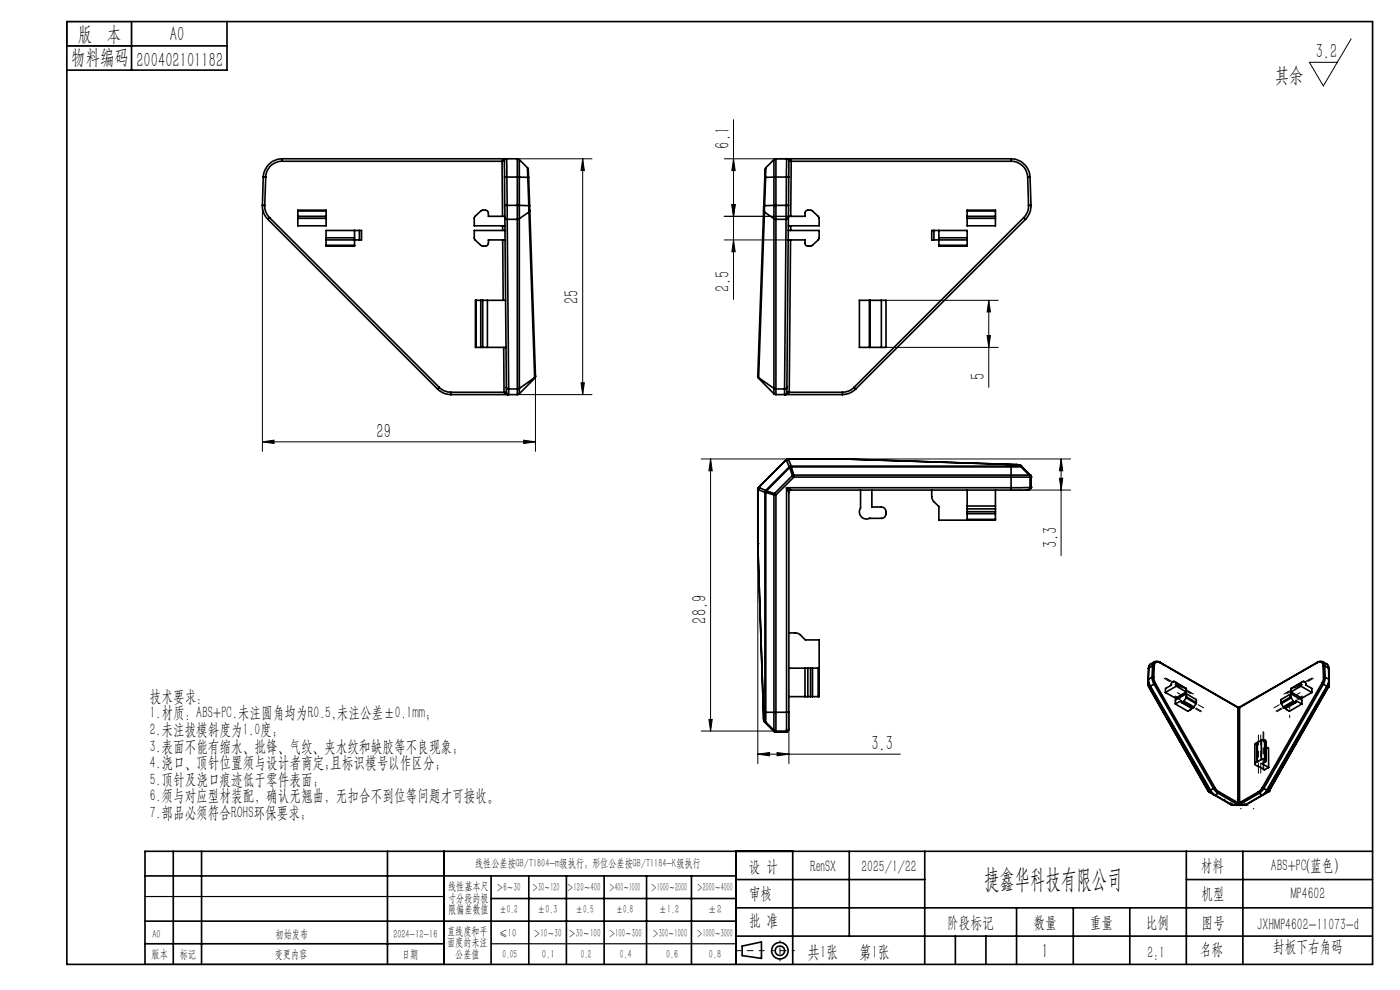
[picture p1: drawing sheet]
<svg xmlns="http://www.w3.org/2000/svg" width="297mm" height="210mm" viewBox="0 0 297 210" stroke-linecap="round" stroke-linejoin="round" font-family="sans-serif">
<g fill="none" stroke="#000" stroke-width=".35">
<path d="M14.2 4.6h277v200h-277zM14.2 9.7h34M27.9 4.6v10.3M48.2 4.6v10.3h-34M55.8 37.6h.6M55.8 37.6l-.1 6M56.4 37.6l-.2 6M59.9 33.7v.5M59.9 33.7a4.1 4.1 0 0 0-4.1 3.9M59.9 34.2a3.4 3.4 0 0 0-3.5 3.4M59.9 33.7h49.8M59.9 34.2h46.6"/>
<path d="M106.5 34.2h.5M106.5 34.2l.1 11.7M107 34.2v3.4M107 37.6h.5M107 37.6l.1 6M107.5 33.7a.49 .49 0 0 0-.5 .5M107.5 33.7v3.9M107.5 33.7h-.2a.71 .71 0 0 0-.8 .5M107.5 37.6l.1 6M107.5 37.6h2.2M109.7 37.6h.5M109.7 33.7v3.9"/>
<path d="M109.7 33.7l.5 .2M109.7 37.6v6M110.2 33.9v3.7M110.2 37.6v6M110.2 37.6h1.8M110.2 33.9l1.7 1.7M111.9 35.6l.1 2M111.9 35.6l.2 .3v1.7M112 37.6l.2 6M112.1 37.6h-.1M112.1 37.6l.3 6M162.2 37.6h.2"/>
<path d="M162.2 37.6l-.2 6M162.4 37.6l-.2 6M162.5 35.6l-.1 2M162.5 35.6l-.2 .3-.1 1.7M164.2 37.6h.4M164.2 33.9v3.7M164.2 37.6v6M164.2 37.6h-1.8M164.2 33.9l-1.7 1.7M164.6 33.7v3.9M164.6 33.7l-.4 .2M164.6 37.6h2.2"/>
<path d="M164.6 33.7h49.9M164.6 37.6v6M166.8 37.6h.5M166.8 37.6v6M166.9 33.7l-.1 3.9M166.9 33.7a.49 .49 0 0 1 .5 .5M166.9 33.7h.1a.71 .71 0 0 1 .9 .5M167.3 37.6v6M167.4 34.2l-.1 3.4M167.4 34.2h.5M167.9 34.2h46.6M167.9 34.2l-.2 11.7"/>
<path d="M214.5 34.2a3.5 3.5 0 0 1 3.5 3.4M214.5 33.7v.5M214.5 33.7a4.1 4.1 0 0 1 4 3.9M218 37.6h.5M218 37.6l.2 6M218.5 37.6l.2 6M55.7 43.6h.5M55.7 43.6a4.1 4.1 0 0 0 1.1 2.9M56.2 43.6a3.6 3.6 0 0 0 1 2.6M56.8 46.5l36 36M57.2 46.2l-.4 .3M57.2 46.2l36 36"/>
<path d="M63.2 45.9v.4M63.2 44.8v-.2h6v.2M63.2 45.9h6M63.2 46.3v1.6h6v-1.6M63.2 44.8v1.1M63.2 46.3h6M63.2 44.8h6M69.2 45.9v.4M69.2 50.4v.5M69.2 52v.2h6v-.2M69.2 50.9h7M69.2 44.8v1.1"/>
<path d="M69.2 50.9v1.1M69.2 50.4h6M69.2 52h6M75.2 50.4v1.6M75.2 48.9v1.5M76.2 48.9h.5v2h-.5M76.2 48.9h-7v1.5M76.2 48.9v2M106.6 47.9v1M106.6 50.9l.2 12.8M107.1 43.6v2.6M107.1 43.6h.5"/>
<path d="M107.1 46.2l.1 .2 .4 .1M107.1 45.9h-3.5v-.7a.6 .6 0 0 0-.6-.6l-.9 .1-1.3 1.2-.2 .2v1.8h6.5M107.1 46.2l.3 36M107.1 48.9h-6.5v1.8l.2 .2 1.3 1.2 .9 .1a.6 .6 0 0 0 .6-.6v-.7h3.5M107.6 43.6v2.9M107.6 43.6h2.1M107.6 46.5h2.1M107.6 46.5l.3 36M109.7 43.6v2.9M109.7 43.6h.5M109.7 46.5v36M110.2 43.6v2.8"/>
<path d="M110.2 46.4l-.5 .1M110.2 46.4v36M110.2 43.6h2M112.2 43.6v1.4M112.2 43.6h.2M112.2 45l-2 1.4M112.2 45l1.2 35.1M112.4 43.6v1M112.4 44.6l-.2 .4M112.4 44.6l1.2 35.2M162 44.6l.2 .4M162 44.6l-1.2 35.2"/>
<path d="M162 43.6v1M162 43.6h.2M162.2 45l2 1.4M162.2 45l-1.3 35.1M162.2 43.6v1.4M164.2 46.4l.4 .1M164.2 43.6v2.8M164.2 43.6h.4M164.2 46.4v36M164.2 43.6h-2M164.6 43.6v2.9M164.6 43.6h2.2"/>
<path d="M164.6 46.5h2.2M164.6 46.5v36M166.8 46.5l-.4 36M166.8 43.6v2.9M166.8 43.6h.5M167.2 48.9h6.6l-.1 1.9-1.5 1.3-.8 .1a.6 .6 0 0 1-.6-.6v-.7h-3.6M167.3 46.2l-.2 .2-.3 .1M167.3 45.9h3.5v-.7a.6 .6 0 0 1 .6-.6h.8l1.5 1.4 .1 1.9h-6.5M167.3 46.2l-.4 36M167.3 43.6v2.6M167.7 50.9l-.3 32.3M167.7 47.9v1"/>
<path d="M198.1 48.9h-.4v2h.4M198.1 50.9h7.1M198.1 48.9h7.1v1.5M198.1 48.9v2M199.2 50.4v1.6M199.2 52v.2h6v-.2M199.2 50.4h6M199.2 52h6M199.2 48.9v1.5M205.2 45.9v.4M205.2 50.4v.5M205.2 44.8v-.2h6v.2"/>
<path d="M205.2 45.9h6M205.2 46.3v1.6h6v-1.6M205.2 46.3h6M205.2 44.8h6M205.2 44.8v1.1M205.2 50.9v1.1M211.2 45.9v.4M211.2 44.8v1.1M217.2 46.2l.4 .3M217.2 46.2l-36 36M217.6 46.5l-36.1 36M218.2 43.6a3.3 3.3 0 0 1-1 2.6"/>
<path d="M218.2 43.6h.5M218.7 43.6a4.1 4.1 0 0 1-1.1 2.9M101 73.7h1M101 63.7h1M101 63.7h-.1v10h.1M101 63.7v10M102 73.7h.4M102 63.7v10M102 63.7h.4M102.4 73.7h1M102.4 63.7h1M102.4 63.7v10"/>
<path d="M103.4 63.7v10M103.4 73.7h4M103.4 63.7h3.8M106.9 73.7v9.5M113.6 79.8l-.2 .3M113.6 79.8l-.2 .4M160.8 79.8l.1 .3M160.8 79.8l.1 .4M184.4 63.7h-2.1v10h2.1M184.4 63.7h.2M184.4 73.7h.2M184.4 63.7v10"/>
<path d="M184.6 73.7h2.4M184.6 63.7h2.4M184.6 63.7v10M187 63.7h1v10h-1M187 63.7v10M92.8 82.5a4.1 4.1 0 0 0 2.8 1.2M93.2 82.2a3.5 3.5 0 0 0 2.4 1M93.2 82.2l-.4 .3M95.6 83.2v.5M95.6 83.7h12.2M95.6 83.2h11.3M106.9 83.2h.5"/>
<path d="M106.9 83.2a.77 .77 0 0 0 .9 .5M107.4 82.2l.2 .3h.3M107.4 83.2l.2 .3 .3 .2M107.4 82.2v1M107.8 83.7h.1M107.9 83.7h-.1M107.9 82.5v1.2M107.9 82.5h1.8M107.9 83.7h1.8M109.7 82.5v1.2M110.2 82.4l-.5 .1M110.2 82.4v1.1"/>
<path d="M110.2 83.5l-.5 .2M113.4 80.1v.1M113.4 80.1l-3.2 2.3M113.4 80.2l-3.2 3.3M160.9 80.1v.1M160.9 80.1l3.3 2.3M160.9 80.2l3.3 3.3M164.2 82.4l.4 .1M164.2 82.4v1.1M164.2 83.5l.4 .2M164.6 82.5v1.2M164.6 82.5h1.8"/>
<path d="M164.6 83.7h1.8M166.4 82.5v1.2M166.6 83.7h.1M166.6 83.7h12.1M166.8 97.5h.1M166.8 97.5l-5.9 5.9M166.8 97.5l.6 1.6M166.9 82.2l-.2 .3h-.3M166.9 83.2v.3l-.5 .2M166.9 82.2v1M166.9 83.2h.5M167.2 97.4l-.4 .1"/>
<path d="M167.2 97.4h.1M167.2 97.4h11.5M167.2 97.4l.7 1.5M167.4 97.4h.1M167.4 83.2a.77 .77 0 0 1-.8 .5M167.4 83.2h11.3M167.4 99.1l.1 .1M167.4 99.1l-4.9 4.9M167.5 99.2l.6 1.7M167.5 99.2l-4.9 4.9M167.9 99.1l-.4 .1M167.9 98.9v.2"/>
<path d="M167.9 98.9l-.5 .2M167.9 99.1l.5 1.7M167.9 99.1h46.6M167.9 98.9h46.6M178.7 83.2v.5M178.7 97.4h.1M178.8 97.4h.1M178.8 97.4l36.9 1.2M181.2 82.2a3.5 3.5 0 0 1-2.5 1M181.2 82.2l.3 .3M181.5 82.5a4.1 4.1 0 0 1-2.8 1.2M214.5 98.9v.2"/>
<path d="M214.5 99.1v1.7M215.7 98.6l.8 .2M215.7 98.6h.4M215.7 98.6h.1M216.1 98.8l-1.6 .1M216.1 98.8l.4 .2M216.1 98.6l.4 .2M216.1 98.6v.2M216.5 99l-2 .1M216.5 98.8h.1M216.5 98.8l2 2M216.5 99l1.8 1.8"/>
<path d="M216.5 98.8v.2M160.8 115.3v.1M160.8 115.3h.1M160.8 104h.1M160.8 103.8h.1M160.8 115.4l1.2 36.9M160.8 103.8v11.5M160.8 115.4h.1M160.8 103.8l1.5 .6M160.9 103.4l-.1 .4M160.9 103.4h.1M160.9 103.4l1.6 .6"/>
<path d="M162.3 104.4h.2M162.3 104.4v46.7M162.5 104l.1 .1M162.5 104l-.2 .4M162.5 104.4l1.7 .6M162.5 104.4v46.7M162.6 104.1l-.1 .3M162.6 104.1l1.7 .6M164.2 105h.4M164.2 105v46.1M164.3 104.7l.3 .3M164.3 104.7l-.1 .3"/>
<path d="M164.6 105v46.1M166.9 103.5l1 .5M166.9 103.5l.5 .9M166.9 103.5h47.6M166.9 103.5v47.6M167.4 104.4v46.7M167.9 104h-.3l-.2 .4M167.9 104h46.6M168.1 100.9l.3 .3M168.1 100.9l-3.8 3.8M168.4 100.8v.4M168.4 100.8l-.3 .1"/>
<path d="M168.4 101.2h46.1M168.4 100.8h46.1M168.4 101.2l-3.8 3.8M182.6 104v3.8a1.54 1.54 0 0 0 .1 1.8 1.54 1.54 0 0 0 1.9 .4h2.4a1.22 1.22 0 0 0 1-1.2 1.22 1.22 0 0 0-1-1.2h-2v-3.6M197.7 104v1.4l.1 .6 1.4 1.4v2.9h12v-.1M205.2 107.3v.6M205.2 108.5v.5M205.2 110.2v.1M205.2 104v3.3M205.2 107.9v.6M205.2 109v1.2M205.2 107.3h6"/>
<path d="M205.2 107.9h6M205.2 108.5h6M205.2 109h6M205.2 110.2h6M211.2 107.3v.6M211.2 108.5v.5M211.2 104v3.3M211.2 107.9v.6M211.2 109v1.2M214.5 100.8v.4M214.5 100.8h3.8M214.5 101.2h4"/>
<path d="M214.5 103.5v.5M214.5 101.2v2.3M218.1 103.9l-3.6 .1M218.3 100.8l.2 .4M218.3 103.8l-.2 .1M218.3 100.8h.2M218.5 103.4l-4 .1M218.5 103.4l-.1 .4-.3 .1M218.5 101.2h.2M218.5 101.2v2.2M218.5 100.8l.2 .4M218.5 100.8h.1"/>
<path d="M218.7 103.4l-.1 .3-.3 .1M218.7 103.4l-.4 .4M218.7 103.4h.1M218.7 101.2h.1M218.7 101.2v2.2M218.7 103.4h-.2M167.4 134.3h1.5l.6 .1 1.4 1.3h2.9v12.1h-.2M162 152.3l.2 .8M162 152.3v.4M162 152.3h.1M162 152.7l.2 .4M162 152.7h.2"/>
<path d="M162.2 153.1h.1M162.2 153.1l2 2M162.2 153.1h.2M162.2 152.7l.2 .4M162.3 151.1l-.1 1.6M162.3 151.1h.2M162.4 153.1l1.8 1.8M162.5 151.1l-.1 2M162.5 151.1h1.7M164.2 155.1l.4 .2M164.2 151.1h.4M164.2 154.9l.4 .2"/>
<path d="M164.2 151.1v3.8M164.2 155.1h.1M164.2 154.9v.2M164.6 151.1v4M164.6 155.3h.1M164.6 155.1v.2M164.6 155.3h2.2M164.6 151.1h2.3M164.6 155.1h2.2M166.8 155.3h.1M166.8 155.1v.2M166.9 151.1h.5"/>
<path d="M166.9 151.1l-.1 4M167.3 154.9l-.2 .3-.3 .1M167.3 154.9l-.5 .4M167.3 154.7l-.2 .3-.3 .1M167.3 154.7v.2M167.4 151.1l-.1 3.6M167.4 147.8h3.4M167.4 141.7h3.4M170.8 147.8h.6M170.8 141.7h.6M170.8 141.7v6.1M171.4 141.7v6.1"/>
<path d="M171.4 147.8h.5M171.4 141.7h.5M171.9 147.8h.5M171.9 141.7h.5M171.9 141.7v6.1M172.4 141.7v6.1M172.4 147.8h1.2M172.4 141.7h1.2M173.6 141.7h.2M173.6 141.7v6.1M243.6 145.1l.1 .6M243.6 144.3l.3 1.3"/>
<path d="M243.6 144.1l.5 1.4M243.6 144.1v1M243.6 141.8v2.4M243.7 141.7l-.1 .1M243.7 145.7h.1M243.7 145.7l12.6 22.1M243.7 141.7l-.1 2.4M243.9 145.6l12.8 22.1M243.9 145.6l-.2 .1M244.1 145.5l-.2 .1M244.1 145.5l12.7 22.1M244.1 140.8l-.3 .3-.2 .7"/>
<path d="M244.1 140.8l-.2 .3-.2 .6M244.4 143.6l.1 .7 .3 .8M244.4 143.6l.4 .1M244.4 143.6l-.8 .5M244.5 141.2h.4M244.5 141.2l-.1 2.4M244.5 141.2l-.8 .5M244.8 143.7l.3 1.2M244.8 145.1l12.6 22.1M244.8 145.1l-.7 .4M244.9 141.2l-.1 2.5M244.9 140.4l.6-.1 .6 .2"/>
<path d="M244.9 140.4l-.3 .3-.1 .5M244.9 140.4l-.8 .4M244.9 140.4h.1M245.1 144.9l-.3 .2M245.1 144.9l12.6 22.2M246.1 140.5v.1M246.1 140.5l16.5 9.5M246.1 140.6a.76 .76 0 0 0-.8-.1 .76 .76 0 0 0-.4 .7M246.1 140.6l16.5 9.5M249.3 149.3l2.7 1.6 .6-.4 .2-.3M249.5 144.8l-.5-.3-.3 .2-.2 .6-1.2 .7-.1 .9M249.5 144.8l.1 .1"/>
<path d="M249.5 144.8l2.2 1.3M249.6 145.5l-2.4 1.4M249.6 145.5l2.1 1.3M249.6 144.9v.6M249.6 144.9l2.1 1.2M250.7 149l2.2 1.2M250.8 149h-.2v-.4l-1.3 .7M250.8 149l2.1 1.2M251 148.9l-.2 .1M251 148.9l2.2 1.2M251.2 148.8l-.2 .1M251.2 148.8l2.1 1.2"/>
<path d="M251.6 148l-.4 .8M251.6 148l2.1 1.3M251.7 147.8l-.1 .2M251.7 146.1v.7M251.7 147.2v.6M251.7 146.8l-2.3 1.3-2.2-1.2M251.7 147.2l-2.4 1.3v.8M251.7 147.8l2.1 1.2M251.7 147.2l2.1 1.2v.6M253.2 150.1l-.3 .1M253.3 150l-.1 .1M253.7 149.3l-.4 .7"/>
<path d="M253.8 149l-.1 .3M262.6 150.1h.4M262.6 150.1v20.2M262.6 150.1h.3M262.6 150v.1M262.9 150l.1 .1M263 150.1v20.2M266.7 157.5l-.5 .4v4.1M266.7 157.5h.1M266.7 157.5v4.1M267.6 157h.7M267.6 157v4.1"/>
<path d="M267.6 157l-.9 .5M268.3 157v4.1M268.3 157l.1 .1M268.4 157.1l.2 .2v4.1M268.4 157.1v4.1M268.6 158.4l.5 .3v4.1M271.7 149l.1 .3M271.8 149.3l.4 .7M272.2 150l.2 .1M272.4 150.1l.2 .1M273.9 147.8v.2M273.9 147.2l2.3 1.3v.8"/>
<path d="M273.9 146.8l2.3 1.3 2.1-1.2M273.9 146.1v.7M273.9 147.2v.6M273.9 147.8l-2.2 1.2M273.9 147.2l-2.2 1.2v.6M273.9 148l.5 .8M273.9 148l-2.1 1.3M274.4 148.8l.1 .1M274.4 148.8l-2.2 1.2M274.5 148.9l.2 .1M274.5 148.9l-2.1 1.2M274.7 149h.2v-.4l1.3 .7"/>
<path d="M274.7 149l-2.1 1.2M274.9 149l-2.3 1.2M276 145.5l2.3 1.4M276 144.9v.6M276 144.9l-2.1 1.2M276 145.5l-2.1 1.3M276 144.8v.1M276 144.8l.5-.3 .4 .2 .2 .6 1.2 .7v.9M276 144.8l-2.1 1.3M276.2 149.3l-2.7 1.6-.6-.4-.1-.3M279.4 140.6a.75 .75 0 0 1 .9-.1 .75 .75 0 0 1 .4 .7M279.4 140.6l-16.4 9.5"/>
<path d="M279.5 140.5l-.1 .1M279.5 140.5l-16.6 9.5M280.4 144.9l.3 .2M280.4 144.9l-12.6 22.2M280.6 140.4l-.5-.1-.6 .2M280.6 140.4l.4 .5v.3M280.6 140.4l1.1 .7 .1 .6M280.7 141.2h.3M280.7 141.2l.1 2.5M280.7 145.1l-12.6 22.1M280.7 145.1l.8 .4M280.8 143.7l-.4 1.2"/>
<path d="M281 141.2l.1 2.4M281 141.2l.8 .5M281.1 143.6l-.3 .1M281.1 143.6l-.4 1.5M281.1 143.6l.8 .5M281.4 140.9l.4 .3 .1 .6M281.5 145.5l.1 .1M281.5 145.5l-12.8 22.1M281.6 145.6l-12.7 22.1M281.6 145.6l.2 .1M281.8 145.7h.1M281.8 145.7l-12.6 22.1"/>
<path d="M281.8 141.7l.1 .1M281.8 141.7l.1 2.4M281.9 144.1l-.1 .6-.3 .8M281.9 144.1l.1 .1M281.9 141.8l.1 2.4M282 145.1l-.2 .6M282 144.2l-.4 1.4M282 144.3v.8M256.3 167.8l.2 .2M256.3 167.8h.1M256.5 168l1.1 .7M256.7 167.7l.4 .6 .5 .4"/>
<path d="M256.7 167.7l-.4 .1M256.8 167.6l-.1 .1M256.8 167.6l1 1.1M257.4 167.2l1 1.1M257.4 167.2l-.6 .4M257.6 168.7h.2M257.6 168.7l3.7 2.1M257.7 167.1l.9 .9M257.7 167.1l-.3 .1M257.8 168.7l3.6 2.1M258.4 168.3l-.6 .4M258.4 168.3l4.3 2.5"/>
<path d="M258.6 168l-.2 .3M258.6 168l4 2.3M261.3 170.8h.1M261.4 170.8h.1M261.4 170.8h2.7M261.4 170.8h1.3M262.6 170.3l.1 .4M262.6 170.3h.4M262.7 170.8h.1M262.7 170.7v.1M262.7 170.7h.1M262.8 170.8h.1"/>
<path d="M262.8 170.7v.1M262.8 170.8h1.3M263 170.3l-.2 .4M264.1 170.8h.2M264.1 170.8h.1M264.3 170.8h-.2M266.7 161.6a.44 .44 0 0 0-.5 .5 .44 .44 0 0 0 .6 .3l1.5 .9 .8-.5M266.7 161.6h.1M266.9 168l.2 .3M266.9 168l-3.9 2.3M267.1 168.3l.7 .4M267.1 168.3l-4.3 2.5"/>
<path d="M267.6 161.1h.7M267.6 161.1l-.9 .5M267.8 168.7h.1M267.8 168.7l-3.7 2.1M267.8 167.1l-.9 .9M267.8 167.1l.3 .1M267.9 168.7l-3.6 2.1M268.1 167.2l-1 1.1M268.1 167.2l.6 .4M268.3 161.1l.1 .1M268.4 161.2l.2 .1-.1 .3-.8 .4 1.4 .8M268.7 167.6l.2 .1"/>
<path d="M268.7 167.6l-.9 1.1M268.9 167.7l-.5 .6-.5 .4M268.9 167.7l.3 .1M269.1 168l-1.2 .7M269.2 167.8l-.1 .2M269.2 167.8h.1M30.8 195.4h125.4M30.8 185.8h125.4M36.8 180.6v24M42.8 180.6v24M82.2 180.6v24M94.2 180.6v24"/>
<path d="M104.2 185.8v18.8M104.2 190.6h52M112.2 185.8v18.8M120.2 185.8v18.8M128.2 185.8v18.8M137.2 185.8v18.8M146.7 185.8v18.8M156.2 180.6v24M156.2 186.6h40M156.2 198.6h135M156.2 192.6h135M168.2 180.6v24"/>
<path d="M180.2 180.6v18M196.2 180.6v24M202.7 198.6v6M209.2 198.6v6M215.7 192.6v12M227.7 192.6v12M239.7 192.6v12M251.7 186.6h39.5M251.7 180.6v24M263.7 180.6v24M291.2 180.6h-260.4v24M30.8 200.2h63.4"/>
<path d="M157.4 200.7l4.1-.9v3.5l-4.1-.6z"/>
<circle cx="165.5" cy="201.7" r="1.74"/>
<circle cx="165.5" cy="201.7" r="1"/>
</g>
<g fill="none" stroke="#000" stroke-width=".21">
<path d="M286.6 8.2l-5.9 10-2.9-5h5.9M109.7 33.7h15.9M123.6 33.7l.4 2.5h-.7zM123.6 33.7v50M153.6 33.7h13.3M155.6 33.7l.4 2.5h-.7zM155.6 25.4v38.1M55.7 43.6v52.1M153.6 45.9h13.7M153.6 50.9h13.6M155.3 43.4h.7l-.4 2.5zM155.6 50.9l.4 2.5h-.7z"/>
<path d="M113.6 79.8v15.9M188 73.7h23.8M188 63.7h23.8M209.4 71.2h.7l-.3 2.5zM209.8 63.7l.3 2.5h-.7zM209.8 63.7v18.5M55.7 93.7l2.4-.3v.7zM55.7 93.7h57.9M109.7 83.7h15.9M111.1 93.4l2.5 .3-2.5 .4zM123.3 81.2h.7l-.4 2.5zM148.8 97.4h78.3"/>
<path d="M150.7 97.4l.4 2.5h-.7zM150.7 97.4v57.7M225.1 97.4l.4 2.5h-.7zM225.1 97.4v20.5M160.8 103.8v58.2M214.5 104h12.6M224.8 101.5h.7l-.4 2.5zM148.8 155.1h15.8M150.4 152.6h.7l-.4 2.5zM160.8 160l2.5-.4v.7zM160.8 160h30.2M164.9 159.6l2.5 .4-2.5 .3z"/>
<path d="M167.4 151.1v10.9"/>
</g>
<path d="M247 143.9l5.6 3.2M247.2 143.8l5.6 3.2M247.6 144l5.6 3.2M249.1 147.8l5.6 3.2M249.3 147.6l5.6 3.3M249.7 146.9l5.6 3.2M275.8 146.9l-5.6 3.2M276.3 147.6l-5.6 3.3M276.5 147.8l-5.6 3.2M278 144l-5.6 3.2M278.4 143.8l-5.6 3.2M278.6 143.9l-5.6 3.2" fill="none" stroke="#000" stroke-width=".21" stroke-dasharray="15.2 1.3 1.3 1.3" stroke-dashoffset="13.9"/>
<path d="M267 155.9v8.1M267.5 164v-8.1M268 163.3v-8.1M268.1 163.4v-8.1" fill="none" stroke="#000" stroke-width=".21" stroke-dasharray="15.2 1.3 1.3 1.3" stroke-dashoffset="13.1"/>
<path d="M273.6 147.4v4.8M168.5 201.7h-4.8" fill="none" stroke="#000" stroke-width=".21" stroke-dasharray="15.2 1.3 1.3 1.3" stroke-dashoffset="14.7"/>
<path d="M259.7 169.5l3.6 2.1M262.4 169.5l3.6 2.1" fill="none" stroke="#000" stroke-width=".21" stroke-dasharray="15.2 1.3 1.3 1.3" stroke-dashoffset="15.1"/>
<path d="M162.1 201.7h-6" fill="none" stroke="#000" stroke-width=".21" stroke-dasharray="15.2 1.3 1.3 1.3" stroke-dashoffset="14.1"/>
<path d="M165.5 199.6v4.2" fill="none" stroke="#000" stroke-width=".21" stroke-dasharray="15.2 1.3 1.3 1.3" stroke-dashoffset="15"/>
<path d="M14.2 4.6h13.7v5.1h-13.7zM30.8 190.2h63.4M30.8 204.6h63.4M104.2 200.2h52" fill="none" stroke="#000" stroke-width=".25"/>
<g fill="#000">
<path d="M155.3 43.4h.7l-.4 2.5zM155.6 50.9l.4 2.5h-.7zM150.7 97.4l.4 2.5h-.7zM150.4 152.6h.7l-.4 2.5zM225.1 97.4l.4 2.5h-.7zM224.8 101.5h.7l-.4 2.5z"/>
<path d="M209.4 71.2h.7l-.3 2.5zM209.8 63.7l.3 2.5h-.7z"/>
<path d="M55.7 93.7l2.4-.3v.7zM111.1 93.4l2.5 .3-2.5 .4z"/>
<path d="M123.3 81.2h.7l-.4 2.5zM123.6 33.7l.4 2.5h-.7zM155.3 43.4h.7l-.4 2.5zM155.6 33.7l.4 2.5h-.7z"/>
<path d="M164.9 159.6l2.5 .4-2.5 .3zM160.8 160l2.5-.4v.7z"/>
</g>
<text font-size="5.6" x="208.8" y="188.3">捷鑫华科技有限公司</text>
<g font-size="4.4">
<text x="16.5" y="8.6">版 本</text>
<text x="36.1" y="8.6">A0</text>
<text x="15.1" y="13.7">物料编码</text>
<text x="28.9" y="14.2">200402101182</text>
<text x="270.4" y="17.3">其余</text>
<text x="279.1" y="12.3">3.2</text>
<text x="154.8" y="31.5" transform="rotate(-90 154.8 31.5)">6.1</text>
<text x="122.8" y="64.6" transform="rotate(-90 122.8 64.6)">25</text>
<text x="154.8" y="62" transform="rotate(-90 154.8 62)">2.5</text>
<text x="208.9" y="80.6" transform="rotate(-90 208.9 80.6)">5</text>
<text x="79.9" y="92.8">29</text>
<text x="224.3" y="116.3" transform="rotate(-90 224.3 116.3)">3.3</text>
<text x="149.9" y="132.3" transform="rotate(-90 149.9 132.3)">28.9</text>
<text x="184.9" y="159.1">3.3</text>
<text x="221" y="203.2">1</text>
</g>
<g font-size="3.8">
<text x="171.3" y="203.2">共1张</text>
<text x="182.3" y="203.2">第1张</text>
</g>
<g font-size="3.5">
<text x="31.8" y="148.8">技术要求:</text>
<text x="31.8" y="152.4">1.材质：ABS+PC.未注圆角均为R0.5,未注公差±0.1mm；</text>
<text x="31.8" y="155.9">2.未注拔模斜度为1.0度；</text>
<text x="31.8" y="159.4">3.表面不能有缩水、批锋、气纹、夹水纹和缺胶等不良现象；</text>
<text x="31.8" y="163">4.浇口、顶针位置须与设计者商定;且标识模号以作区分；</text>
<text x="31.8" y="166.5">5.顶针及浇口痕迹低于零件表面;</text>
<text x="31.8" y="170">6.须与对应型材装配，确认无翘曲，无扣合不到位等问题才可接收。</text>
<text x="31.8" y="173.5">7.部品必须符合ROHS环保要求；</text>
<text x="158.9" y="184.9">设 计</text>
<text x="171.9" y="184.9">RenSX</text>
<text x="182.7" y="184.9">2025/1/22</text>
<text x="254.7" y="184.7">材料</text>
<text x="269.6" y="184.7">ABS+PC(蓝色）</text>
<text x="158.9" y="190.8">审核</text>
<text x="254.9" y="190.7">机型</text>
<text x="273.8" y="190.8">MP4602</text>
<text x="158.9" y="196.5">批 准</text>
<text x="200.9" y="196.9">阶段标记</text>
<text x="219.3" y="196.9">数量</text>
<text x="231.2" y="196.9">重量</text>
<text x="243.1" y="196.9">比例</text>
<text x="254.9" y="196.9">图号</text>
<text x="266.7" y="197.3">JXHMP4602-11073-d</text>
<text x="243.4" y="203.2">2:1</text>
<text x="254.5" y="202.5">名称</text>
<text x="270.1" y="201.8">封板下右角码</text>
</g>
<g font-size="2.5">
<text x="100.8" y="184">线性公差按GB/T1804-m级执行；形位公差按GB/T1184-K级执行</text>
<text x="95.1" y="188.8">线性基本尺</text>
<text x="95.1" y="191.3">寸分段的极</text>
<text x="105.3" y="189.1">＞6～30</text>
<text x="112.9" y="189.1">＞30～120</text>
<text x="120.2" y="188.9">＞120～400</text>
<text x="129.2" y="188.9">＞400～1000</text>
<text x="138.1" y="189.1">＞1000～2000</text>
<text x="147.8" y="189.1">＞2000～4000</text>
<text x="95.1" y="193.8">限偏差数值</text>
<text x="105.9" y="193.8">±0.2</text>
<text x="114.1" y="193.8">±0.3</text>
<text x="122.2" y="193.8">±0.5</text>
<text x="130.7" y="193.8">±0.8</text>
<text x="139.8" y="193.8">±1.2</text>
<text x="150.2" y="193.8">±2</text>
<text x="32.2" y="203.2">版本</text>
<text x="32.3" y="198.9">A0</text>
<text x="38.1" y="203.2">标记</text>
<text x="58.3" y="203.2">变更内容</text>
<text x="58.5" y="198.9">初始发布</text>
<text x="83.4" y="198.9">2024-12-16</text>
<text x="85.3" y="203.2">日期</text>
<text x="94.8" y="198.3">直线度和平</text>
<text x="94.8" y="200.7">面度的未注</text>
<text x="96.6" y="203.2">公差值</text>
<text x="105.9" y="198.7">≤10</text>
<text x="106.6" y="203.2">0.05</text>
<text x="113.2" y="198.7">＞10～30</text>
<text x="115" y="203.2">0.1</text>
<text x="120.6" y="198.7">＞30～100</text>
<text x="123.2" y="203.2">0.2</text>
<text x="129.1" y="198.7">＞100～300</text>
<text x="131.5" y="203.2">0.4</text>
<text x="138.4" y="198.7">＞300～1000</text>
<text x="141.3" y="203.2">0.6</text>
<text x="147.8" y="198.7">＞1000～3000</text>
<text x="150.4" y="203.2">0.8</text>
</g>
</svg>
